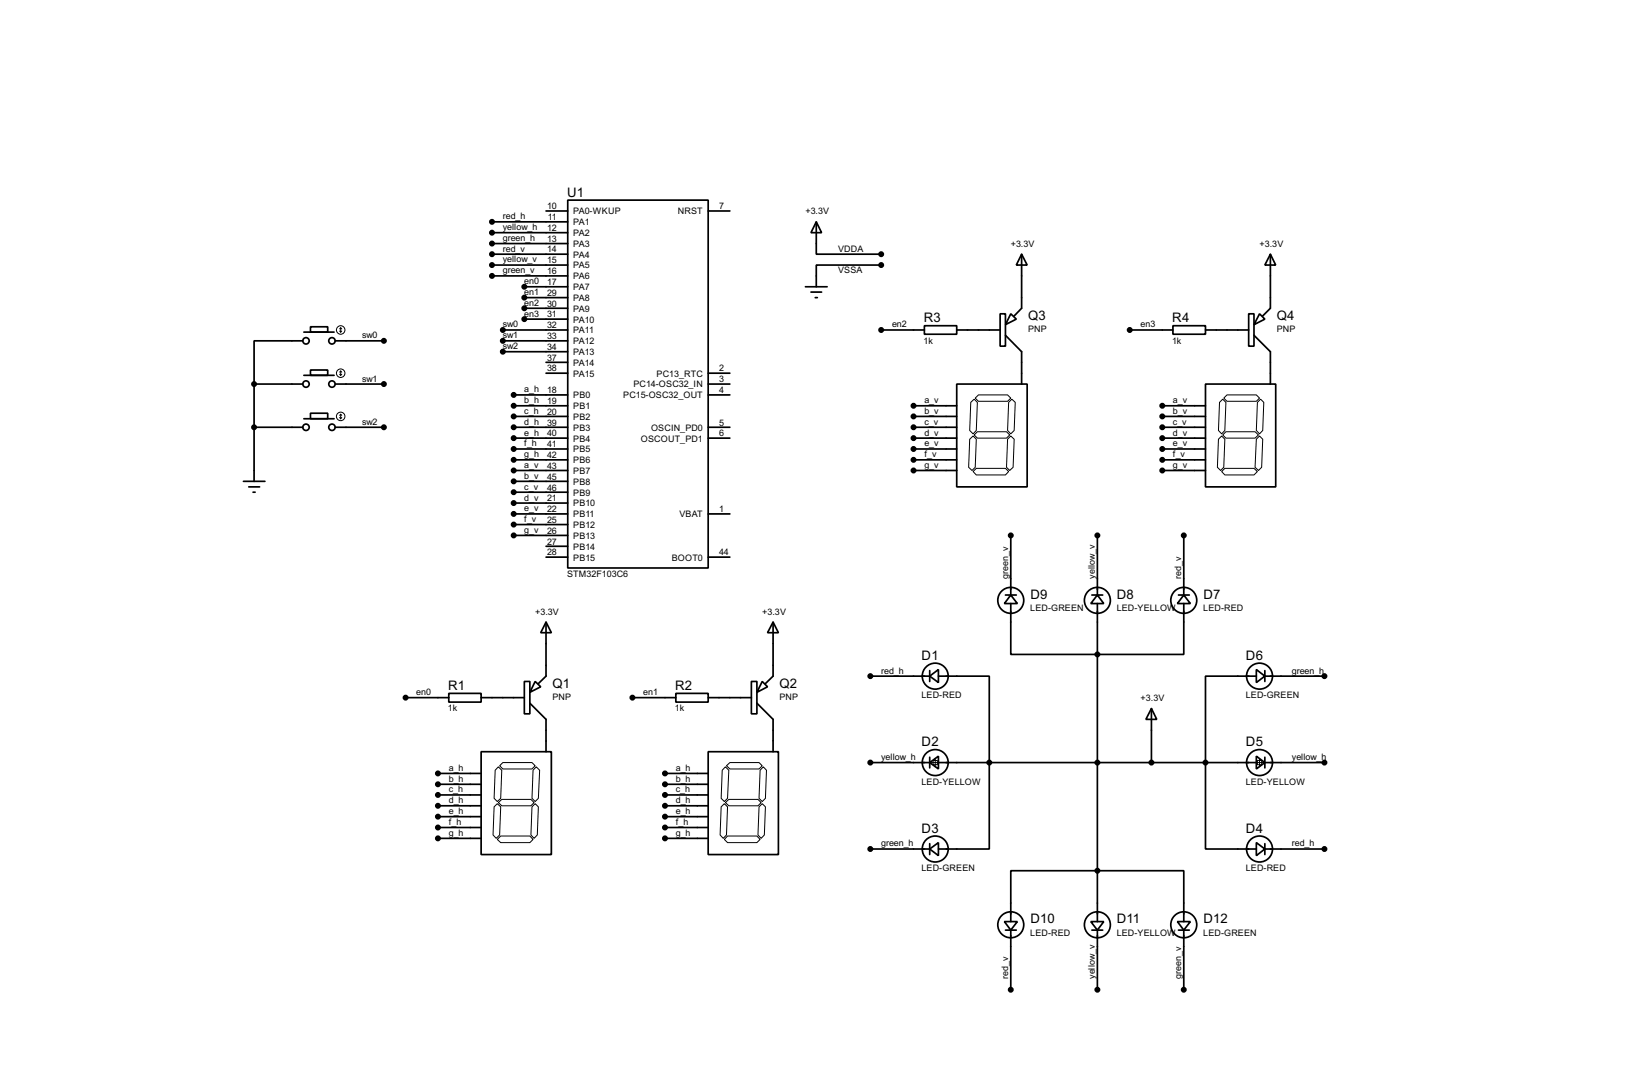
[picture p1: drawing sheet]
<svg xmlns="http://www.w3.org/2000/svg" width="383mm" height="256mm" viewBox="0 0 383 256" stroke-linecap="round" stroke-linejoin="round" font-family="sans-serif">
<g fill="none" stroke="#000" stroke-width=".4">
<path d="M115.6 52.1h17.8M115.6 54.7h17.8M115.6 57.2h17.8M115.6 59.7h17.8M128.3 49.6h5.1M133.4 47h33v86.4h-33zM166.4 49.6h5.1M191.8 52.1l1.3 2.6h-2.5zM191.8 52.1v7.6h15.3M240.1 59.7l1.3 2.6h-2.6zM240.1 59.7v12.7l-1.8 1.8M298.5 59.7l1.3 2.6h-2.6z"/>
<path d="M298.5 59.7v12.7l-1.8 1.8M71.4 78h7.1M73 76.8h4v1.2h-4zM115.6 62.3h17.8M115.6 64.8h17.8M118.2 77.5h15.2M123.2 67.4h10.2M123.2 69.9h10.2M123.2 72.4h10.2M123.2 75h10.2M189.3 67.4h5.1M190.6 68.6h2.5"/>
<path d="M191.6 69.9h.5M207.1 62.3h-15.3v5.1M207.1 77.5h10.1M217.2 76.5h7.6v2h-7.6zM224.8 77.5h10.2M235 73.7h1.3v7.6h-1.3zM236.3 78.8l3.8 3.8v7.6M237.5 73.7l1.3 1.3-2.5 1.3zM265.5 77.5h10.1M275.6 76.5h7.7v2h-7.7zM283.3 77.5h10.1M293.4 73.7h1.3v7.6h-1.3z"/>
<path d="M294.7 78.8l3.8 3.8v7.6M296 73.7l1.2 1.3-2.5 1.3zM59.7 90.2h11.5M59.7 90.2v22.9M71.2 80.1h-11.5v10.1M71.4 88.2h7.1M71.4 98.4h7.1M73 86.9h4v1.3h-4zM73 97.1h4v1.3h-4zM78.8 80.1h11.4M78.8 90.2h11.4M118.2 80.1h15.2"/>
<path d="M118.2 82.6h15.2M120.7 95.3h12.7M120.7 97.8h12.7M120.7 92.8h12.7M128.3 85.1h5.1M128.3 87.7h5.1M166.4 90.2h5.1M166.4 92.8h5.1M166.4 87.7h5.1M214.7 95.3h10.1M214.7 97.8h10.1M224.8 90.2h16.6v24.2h-16.6z"/>
<path d="M273.1 95.3h10.2M273.1 97.8h10.2M283.3 90.2h16.5v24.2h-16.5zM57.2 113.1h5.1M58.5 114.4h2.5M59.5 115.6h.5M59.7 100.4h11.5M78.8 100.4h11.4M120.7 100.4h12.7M120.7 102.9h12.7M120.7 105.5h12.7M120.7 108h12.7"/>
<path d="M120.7 110.5h12.7M120.7 113.1h12.7M120.7 115.6h12.7M120.7 118.2h12.7M166.4 100.4h5.1M166.4 102.9h5.1M214.7 100.4h10.1M214.7 102.9h10.1M214.7 105.5h10.1M214.7 108h10.1M214.7 110.5h10.1M273.1 100.4h10.2"/>
<path d="M273.1 102.9h10.2M273.1 105.5h10.2M273.1 108h10.2M273.1 110.5h10.2M120.7 120.7h12.7M120.7 123.2h12.7M120.7 125.8h12.7M128.3 130.9h5.1M128.3 128.3h5.1M166.4 120.7h5.1M166.4 130.9h5.1M236.3 139.8h2.5"/>
<path d="M237.5 139.8l1.6 2h-3.1zM237.5 125.8v14M256.6 139.8h2.5M257.9 139.8l1.5 2h-3.1zM257.9 125.8v14M276.9 139.8h2.6M278.2 139.8l1.5 2h-3zM278.2 125.8v14M128.3 146.1l1.3 2.5h-2.5zM128.3 146.1v12.7l-1.8 1.8M181.7 146.1l1.2 2.5h-2.5zM181.7 146.1v12.7l-1.8 1.8"/>
<path d="M204.5 158.8h14M218.5 158.8l2-1.5v3zM218.5 157.5v2.6M220.5 158.8h12v40.6h-12M237.5 141.8v11.9h40.7v-11.9M257.9 141.8v74.7M295.2 157.3l2 1.5-2 1.5zM295.2 158.8h-11.9v40.6h11.9M297.2 158.8h14M297.2 157.5v2.6M95.3 163.9h10.2M105.5 162.9h7.6v2h-7.6z"/>
<path d="M113.1 176.6h16.5v24.1h-16.5zM113.1 163.9h10.1M123.2 160.1h1.3v7.6h-1.3zM124.5 165.2l3.8 3.8v7.6M125.8 160.1l1.3 1.2-2.6 1.3zM148.6 163.9h10.2M158.8 162.9h7.6v2h-7.6zM166.4 176.6h16.5v24.1h-16.5zM166.4 163.9h10.2M176.6 160.1h1.3v7.6h-1.3zM177.9 165.2l3.8 3.8v7.6M179.1 160.1l1.3 1.2-2.5 1.3z"/>
<path d="M204.5 179.1h14M218.5 179.1l2-1.5v3zM218.5 177.9v2.5M220.5 179.1h74.7M270.6 166.4l1.2 2.6h-2.5zM270.6 166.4v12.7M295.2 177.6l2 1.5-2 1.5zM297.2 179.1h14M297.2 177.9v2.5M102.9 181.7h10.2M102.9 184.2h10.2M102.9 186.7h10.2"/>
<path d="M102.9 189.3h10.2M102.9 191.8h10.2M102.9 194.4h10.2M102.9 196.9h10.2M156.3 181.7h10.1M156.3 184.2h10.1M156.3 186.7h10.1M156.3 189.3h10.1M156.3 191.8h10.1M156.3 194.4h10.1M156.3 196.9h10.1M204.5 199.4h14"/>
<path d="M218.5 199.4l2-1.5v3.1zM218.5 198.2v2.5M295.2 197.9l2 1.5-2 1.6zM297.2 199.4h14M297.2 198.2v2.5M236 216.5h3.1l-1.6 2zM236.3 218.5h2.5M237.5 216.5v-12h40.7v12M237.5 218.5v14M256.3 216.5h3.1l-1.5 2zM256.6 218.5h2.5M257.9 218.5v14"/>
<path d="M276.7 216.5h3l-1.5 2zM276.9 218.5h2.6M278.2 218.5v14"/>
<circle cx="71.9" cy="90.2" r=".75"/>
<circle cx="71.9" cy="80.1" r=".75"/>
<circle cx="78" cy="80.1" r=".75"/>
<circle cx="78" cy="90.2" r=".75"/>
<circle cx="71.9" cy="100.4" r=".75"/>
<circle cx="78" cy="100.4" r=".75"/>
<circle cx="219.7" cy="158.8" r="3.1"/>
<circle cx="237.5" cy="141" r="3.1"/>
<circle cx="257.8" cy="141" r="3.1"/>
<circle cx="278.1" cy="141" r="3.1"/>
<circle cx="295.9" cy="158.8" r="3.1"/>
<circle cx="219.7" cy="179.1" r="3.1"/>
<circle cx="295.9" cy="179.1" r="3.1"/>
<circle cx="219.7" cy="199.4" r="3.1"/>
<circle cx="295.9" cy="199.4" r="3.1"/>
<circle cx="237.5" cy="217.2" r="3.1"/>
<circle cx="257.8" cy="217.2" r="3.1"/>
<circle cx="278.1" cy="217.2" r="3.1"/>
</g>
<g fill="none" stroke="#000" stroke-width=".23">
<path d="M79.8 77.8l.3 .2M80.1 77v1M80.1 77l-.3 .3M80.1 77l.2 .3M80.3 77.8l-.2 .2M79.8 87.9l.3 .3M79.8 98.1l.3 .3M80.1 87.2v1M80.1 97.3v1.1M80.1 87.2l-.3 .2M80.1 87.2l.2 .2M80.1 97.3l-.3 .3"/>
<path d="M80.1 97.3l.2 .3M80.3 87.9l-.2 .3M80.3 98.1l-.2 .3M228.1 94.5l.8-.7 .8 .7-.3 6.6-.7 .8-.8-.8zM229.2 93.5l.7-.7h6.9l.7 .7-.7 .8h-6.9zM237 94.5l.8-.7 .8 .7-.3 6.6-.8 .8-.7-.8zM286.6 94.5l.7-.7 .8 .7-.3 6.6-.7 .8-.8-.8zM287.6 93.5l.7-.7h6.9l.8 .7-.8 .8h-6.9zM295.5 94.5l.7-.7 .8 .7-.3 6.6-.7 .8-.8-.8zM227.9 103.2l.8-.8 .7 .8-.2 6.6-.8 .7-.8-.7zM228.9 102.2l.8-.8h6.8l.8 .8-.8 .7h-6.8zM229.4 110h6.9l.7 .8-.7 .8h-6.9l-.7-.8z"/>
<path d="M236.8 103.2l.7-.8 .8 .8-.2 6.6-.8 .7-.8-.7zM287.1 110.8l.7-.8h6.9l.8 .8-.8 .8h-6.9zM287.1 102.4l.7 .8-.2 6.6-.8 .7-.7-.7 .2-6.6zM287.3 102.2l.8-.8h6.8l.8 .8-.8 .7h-6.8zM295.2 103.2l.8-.8 .7 .8-.2 6.6-.8 .7-.8-.7zM117.4 179.9l.8-.8h6.8l.8 .8-.8 .7h-6.8zM170.7 179.9l.8-.8h6.9l.7 .8-.7 .7h-6.9zM218.7 179.1h2.1M219.3 178.6h1v1h-1zM219.8 178.1v2M294.9 179.1h2.1M295.5 178.6h1v1h-1z"/>
<path d="M296 178.1v2M116.1 189.5l.8-.7 .8 .7-.3 6.6-.8 .8-.7-.8zM116.9 197.2l.8-.8h6.8l.8 .8-.8 .7h-6.8zM117.1 180.1l.8 .8-.2 6.6-.8 .8-.8-.8 .3-6.6zM117.1 188.5l.8-.7h6.9l.7 .7-.7 .8h-6.9zM125 189.5l.8-.7 .7 .7-.2 6.6-.8 .8-.7-.8zM126 180.1l.8 .8-.3 6.6-.7 .8-.8-.8 .3-6.6zM169.5 189.5l.7-.7 .8 .7-.3 6.6-.7 .8-.8-.8zM170.5 180.1l.8 .8-.3 6.6-.8 .8-.7-.8 .2-6.6zM170.5 188.5l.8-.7h6.8l.8 .7-.8 .8h-6.8zM171 196.4h6.9l.7 .8-.7 .7h-6.9l-.8-.7zM178.4 189.5l.7-.7 .8 .7-.3 6.6-.7 .8-.8-.8z"/>
<path d="M179.4 180.1l.7 .8-.2 6.6-.8 .8-.7-.8 .2-6.6z"/>
<circle cx="80" cy="77.5" r="1"/>
<circle cx="80" cy="97.8" r="1"/>
<circle cx="80" cy="87.7" r="1"/>
</g>
<g fill="#000" stroke="#000" stroke-width=".4">
<circle cx="115.6" cy="57.2" r=".5"/>
<circle cx="115.6" cy="54.7" r=".5"/>
<circle cx="115.6" cy="59.7" r=".5"/>
<circle cx="115.6" cy="52.1" r=".5"/>
<circle cx="207" cy="59.7" r=".5"/>
<circle cx="115.6" cy="64.8" r=".5"/>
<circle cx="115.6" cy="62.3" r=".5"/>
<circle cx="118.1" cy="77.5" r=".5"/>
<circle cx="123.2" cy="75" r=".5"/>
<circle cx="123.2" cy="67.4" r=".5"/>
<circle cx="123.2" cy="72.4" r=".5"/>
<circle cx="123.2" cy="69.9" r=".5"/>
<circle cx="207" cy="62.3" r=".5"/>
<circle cx="207" cy="77.5" r=".5"/>
<circle cx="265.4" cy="77.5" r=".5"/>
<circle cx="59.7" cy="90.2" r=".5"/>
<circle cx="90.2" cy="90.2" r=".5"/>
<circle cx="90.2" cy="80.1" r=".5"/>
<circle cx="118.1" cy="80.1" r=".5"/>
<circle cx="118.1" cy="82.6" r=".5"/>
<circle cx="120.7" cy="95.3" r=".5"/>
<circle cx="120.7" cy="97.8" r=".5"/>
<circle cx="120.7" cy="92.8" r=".5"/>
<circle cx="214.6" cy="95.3" r=".5"/>
<circle cx="214.6" cy="97.8" r=".5"/>
<circle cx="273.1" cy="97.8" r=".5"/>
<circle cx="273.1" cy="95.3" r=".5"/>
<circle cx="59.7" cy="100.4" r=".5"/>
<circle cx="90.2" cy="100.4" r=".5"/>
<circle cx="120.7" cy="102.9" r=".5"/>
<circle cx="120.7" cy="118.2" r=".5"/>
<circle cx="120.7" cy="105.5" r=".5"/>
<circle cx="120.7" cy="108" r=".5"/>
<circle cx="120.7" cy="113.1" r=".5"/>
<circle cx="120.7" cy="115.6" r=".5"/>
<circle cx="120.7" cy="110.5" r=".5"/>
<circle cx="120.7" cy="100.4" r=".5"/>
<circle cx="214.6" cy="108" r=".5"/>
<circle cx="214.6" cy="102.9" r=".5"/>
<circle cx="214.6" cy="110.5" r=".5"/>
<circle cx="214.6" cy="105.5" r=".5"/>
<circle cx="214.6" cy="100.4" r=".5"/>
<circle cx="273.1" cy="102.9" r=".5"/>
<circle cx="273.1" cy="108" r=".5"/>
<circle cx="273.1" cy="110.5" r=".5"/>
<circle cx="273.1" cy="105.5" r=".5"/>
<circle cx="273.1" cy="100.4" r=".5"/>
<circle cx="120.7" cy="125.8" r=".5"/>
<circle cx="120.7" cy="120.7" r=".5"/>
<circle cx="120.7" cy="123.2" r=".5"/>
<circle cx="237.5" cy="125.8" r=".5"/>
<circle cx="257.8" cy="125.8" r=".5"/>
<circle cx="278.1" cy="125.8" r=".5"/>
<circle cx="204.5" cy="158.8" r=".5"/>
<circle cx="257.8" cy="153.7" r=".5"/>
<circle cx="311.2" cy="158.8" r=".5"/>
<circle cx="95.3" cy="163.9" r=".5"/>
<circle cx="148.6" cy="163.9" r=".5"/>
<circle cx="204.5" cy="179.1" r=".5"/>
<circle cx="232.4" cy="179.1" r=".5"/>
<circle cx="257.8" cy="179.1" r=".5"/>
<circle cx="270.5" cy="179.1" r=".5"/>
<circle cx="283.2" cy="179.1" r=".5"/>
<circle cx="311.2" cy="179.1" r=".5"/>
<circle cx="102.9" cy="186.7" r=".5"/>
<circle cx="102.9" cy="181.7" r=".5"/>
<circle cx="102.9" cy="191.8" r=".5"/>
<circle cx="102.9" cy="184.2" r=".5"/>
<circle cx="102.9" cy="196.9" r=".5"/>
<circle cx="102.9" cy="189.3" r=".5"/>
<circle cx="102.9" cy="194.4" r=".5"/>
<circle cx="156.2" cy="196.9" r=".5"/>
<circle cx="156.2" cy="184.2" r=".5"/>
<circle cx="156.2" cy="186.7" r=".5"/>
<circle cx="156.2" cy="194.4" r=".5"/>
<circle cx="156.2" cy="191.8" r=".5"/>
<circle cx="156.2" cy="181.7" r=".5"/>
<circle cx="156.2" cy="189.3" r=".5"/>
<circle cx="204.5" cy="199.4" r=".5"/>
<circle cx="311.2" cy="199.4" r=".5"/>
<circle cx="257.8" cy="204.5" r=".5"/>
<circle cx="237.5" cy="232.5" r=".5"/>
<circle cx="257.8" cy="232.5" r=".5"/>
<circle cx="278.1" cy="232.5" r=".5"/>
</g>
<g font-size="3.5">
<text x="133.3" y="46.2">U1</text>
<text x="217.1" y="75.7">R3</text>
<text x="241.6" y="75.1">Q3</text>
<text x="275.5" y="75.7">R4</text>
<text x="300" y="75.1">Q4</text>
<text x="242.1" y="140.7">D9</text>
<text x="262.4" y="140.7">D8</text>
<text x="282.8" y="140.7">D7</text>
<text x="216.6" y="155">D1</text>
<text x="292.8" y="155">D6</text>
<text x="129.8" y="161.5">Q1</text>
<text x="183.2" y="161.5">Q2</text>
<text x="105.3" y="162.1">R1</text>
<text x="158.7" y="162.1">R2</text>
<text x="216.6" y="175.3">D2</text>
<text x="292.8" y="175.3">D5</text>
<text x="216.6" y="195.6">D3</text>
<text x="292.8" y="195.6">D4</text>
<text x="242.1" y="216.9">D10</text>
<text x="262.4" y="216.9">D11</text>
<text x="282.8" y="216.9">D12</text>
</g>
<g font-size="2.4">
<text x="118.2" y="51.5">red_h</text>
<text x="128.6" y="49.2">10</text>
<text x="128.7" y="51.7">11</text>
<text x="134.7" y="50.4">PA0-WKUP</text>
<text x="134.7" y="52.9">PA1</text>
<text x="159.3" y="50.4">NRST</text>
<text x="169" y="49.2">7</text>
<text x="189.3" y="50.4">+3.3V</text>
<text x="118.2" y="54">yellow_h</text>
<text x="118.2" y="56.6">green_h</text>
<text x="118.2" y="59.1">red_v</text>
<text x="128.6" y="54.3">12</text>
<text x="128.6" y="56.8">13</text>
<text x="128.6" y="59.3">14</text>
<text x="134.7" y="55.4">PA2</text>
<text x="134.7" y="58">PA3</text>
<text x="196.9" y="59.1">VDDA</text>
<text x="237.5" y="58">+3.3V</text>
<text x="296" y="58">+3.3V</text>
<text x="118.2" y="61.7">yellow_v</text>
<text x="118.2" y="64.2">green_v</text>
<text x="128.6" y="61.9">15</text>
<text x="128.6" y="64.4">16</text>
<text x="134.7" y="60.5">PA4</text>
<text x="134.7" y="63.1">PA5</text>
<text x="134.7" y="65.6">PA6</text>
<text x="196.9" y="64.2">VSSA</text>
<text x="123.2" y="66.7">en0</text>
<text x="123.2" y="69.3">en1</text>
<text x="123.2" y="71.8">en2</text>
<text x="128.6" y="67">17</text>
<text x="128.6" y="69.5">29</text>
<text x="128.6" y="72">30</text>
<text x="134.7" y="68.1">PA7</text>
<text x="134.7" y="70.7">PA8</text>
<text x="118.2" y="76.9">sw0</text>
<text x="123.2" y="74.4">en3</text>
<text x="128.6" y="74.6">31</text>
<text x="128.6" y="77.1">32</text>
<text x="134.7" y="73.2">PA9</text>
<text x="134.7" y="75.8">PA10</text>
<text x="209.6" y="76.9">en2</text>
<text x="268" y="76.9">en3</text>
<text x="85.1" y="79.5">sw0</text>
<text x="118.2" y="79.5">sw1</text>
<text x="118.2" y="82">sw2</text>
<text x="128.6" y="79.7">33</text>
<text x="128.6" y="82.2">34</text>
<text x="134.7" y="78.3">PA11</text>
<text x="134.7" y="80.8">PA12</text>
<text x="134.7" y="83.4">PA13</text>
<text x="217" y="80.7">1k</text>
<text x="241.6" y="78.1">PNP</text>
<text x="275.4" y="80.7">1k</text>
<text x="300" y="78.1">PNP</text>
<text x="85.1" y="89.6">sw1</text>
<text x="128.6" y="84.7">37</text>
<text x="128.6" y="87.3">38</text>
<text x="134.7" y="85.9">PA14</text>
<text x="134.7" y="88.5">PA15</text>
<text x="154.3" y="88.5">PC13_RTC</text>
<text x="169" y="87.3">2</text>
<text x="169" y="89.8">3</text>
<text x="123.2" y="92.2">a_h</text>
<text x="123.2" y="94.7">b_h</text>
<text x="128.6" y="92.4">18</text>
<text x="128.6" y="94.9">19</text>
<text x="134.7" y="93.6">PB0</text>
<text x="146.4" y="93.6">PC15-OSC32_OUT</text>
<text x="148.8" y="91">PC14-OSC32_IN</text>
<text x="169" y="92.4">4</text>
<text x="217.2" y="94.7">a_v</text>
<text x="275.6" y="94.7">a_v</text>
<text x="85.1" y="99.8">sw2</text>
<text x="123.2" y="97.2">c_h</text>
<text x="123.2" y="99.8">d_h</text>
<text x="128.6" y="97.4">20</text>
<text x="128.6" y="100">39</text>
<text x="134.7" y="96.1">PB1</text>
<text x="134.7" y="98.6">PB2</text>
<text x="134.7" y="101.2">PB3</text>
<text x="153" y="101.2">OSCIN_PD0</text>
<text x="169" y="100">5</text>
<text x="217.2" y="97.2">b_v</text>
<text x="217.2" y="99.8">c_v</text>
<text x="275.6" y="97.2">b_v</text>
<text x="275.6" y="99.8">c_v</text>
<text x="123.2" y="102.3">e_h</text>
<text x="123.2" y="104.9">f_h</text>
<text x="123.2" y="107.4">g_h</text>
<text x="128.6" y="102.5">40</text>
<text x="128.6" y="105.1">41</text>
<text x="128.6" y="107.6">42</text>
<text x="134.7" y="103.7">PB4</text>
<text x="134.7" y="106.3">PB5</text>
<text x="150.6" y="103.7">OSCOUT_PD1</text>
<text x="169" y="102.5">6</text>
<text x="217.2" y="102.3">d_v</text>
<text x="217.2" y="104.9">e_v</text>
<text x="217.2" y="107.4">f_v</text>
<text x="275.6" y="102.3">d_v</text>
<text x="275.6" y="104.9">e_v</text>
<text x="275.6" y="107.4">f_v</text>
<text x="123.2" y="112.5">b_v</text>
<text x="123.2" y="109.9">a_v</text>
<text x="128.6" y="112.7">45</text>
<text x="128.6" y="110.1">43</text>
<text x="134.7" y="113.9">PB8</text>
<text x="134.7" y="108.8">PB6</text>
<text x="134.7" y="111.3">PB7</text>
<text x="217.2" y="109.9">g_v</text>
<text x="275.6" y="109.9">g_v</text>
<text x="123.2" y="115">c_v</text>
<text x="123.2" y="117.6">d_v</text>
<text x="128.6" y="115.2">46</text>
<text x="128.6" y="117.8">21</text>
<text x="134.7" y="116.4">PB9</text>
<text x="134.7" y="119">PB10</text>
<text x="123.2" y="120.1">e_v</text>
<text x="123.2" y="122.6">f_v</text>
<text x="123.2" y="125.2">g_v</text>
<text x="128.6" y="120.3">22</text>
<text x="128.6" y="122.8">25</text>
<text x="128.6" y="125.4">26</text>
<text x="134.7" y="121.5">PB11</text>
<text x="134.7" y="124">PB12</text>
<text x="159.6" y="121.5">VBAT</text>
<text x="169" y="120.3">1</text>
<text x="128.6" y="127.9">27</text>
<text x="128.6" y="130.5">28</text>
<text x="134.7" y="126.6">PB13</text>
<text x="134.7" y="129.1">PB14</text>
<text x="134.7" y="131.7">PB15</text>
<text x="157.8" y="131.7">BOOT0</text>
<text x="169" y="130.5">44</text>
<text x="133.2" y="135.6">STM32F103C6</text>
<text x="236.9" y="135.9" transform="rotate(-90 236.9 135.9)">green_v</text>
<text x="257.3" y="135.9" transform="rotate(-90 257.3 135.9)">yellow_v</text>
<text x="277.6" y="135.9" transform="rotate(-90 277.6 135.9)">red_v</text>
<text x="242.1" y="143.6">LED-GREEN</text>
<text x="262.4" y="143.6">LED-YELLOW</text>
<text x="282.7" y="143.6">LED-RED</text>
<text x="125.8" y="144.4">+3.3V</text>
<text x="179.1" y="144.4">+3.3V</text>
<text x="207.1" y="158.2">red_h</text>
<text x="303.6" y="158.2">green_h</text>
<text x="97.8" y="163.3">en0</text>
<text x="105.3" y="167.1">1k</text>
<text x="129.8" y="164.4">PNP</text>
<text x="151.2" y="163.3">en1</text>
<text x="158.6" y="167.1">1k</text>
<text x="183.1" y="164.4">PNP</text>
<text x="216.5" y="164.1">LED-RED</text>
<text x="268" y="164.7">+3.3V</text>
<text x="292.7" y="164.1">LED-GREEN</text>
<text x="207.1" y="178.5">yellow_h</text>
<text x="303.6" y="178.5">yellow_h</text>
<text x="105.5" y="181.1">a_h</text>
<text x="105.5" y="183.6">b_h</text>
<text x="158.8" y="181.1">a_h</text>
<text x="158.8" y="183.6">b_h</text>
<text x="216.5" y="184.4">LED-YELLOW</text>
<text x="292.7" y="184.4">LED-YELLOW</text>
<text x="105.5" y="186.1">c_h</text>
<text x="105.5" y="188.7">d_h</text>
<text x="105.5" y="191.2">e_h</text>
<text x="158.8" y="186.1">c_h</text>
<text x="158.8" y="188.7">d_h</text>
<text x="158.8" y="191.2">e_h</text>
<text x="105.5" y="193.8">f_h</text>
<text x="105.5" y="196.3">g_h</text>
<text x="158.8" y="193.8">f_h</text>
<text x="158.8" y="196.3">g_h</text>
<text x="207.1" y="198.8">green_h</text>
<text x="303.6" y="198.8">red_h</text>
<text x="216.5" y="204.7">LED-GREEN</text>
<text x="292.7" y="204.7">LED-RED</text>
<text x="242.1" y="219.8">LED-RED</text>
<text x="262.4" y="219.8">LED-YELLOW</text>
<text x="282.7" y="219.8">LED-GREEN</text>
<text x="236.9" y="229.9" transform="rotate(-90 236.9 229.9)">red_v</text>
<text x="257.3" y="229.9" transform="rotate(-90 257.3 229.9)">yellow_v</text>
<text x="277.6" y="229.9" transform="rotate(-90 277.6 229.9)">green_v</text>
</g>
</svg>
